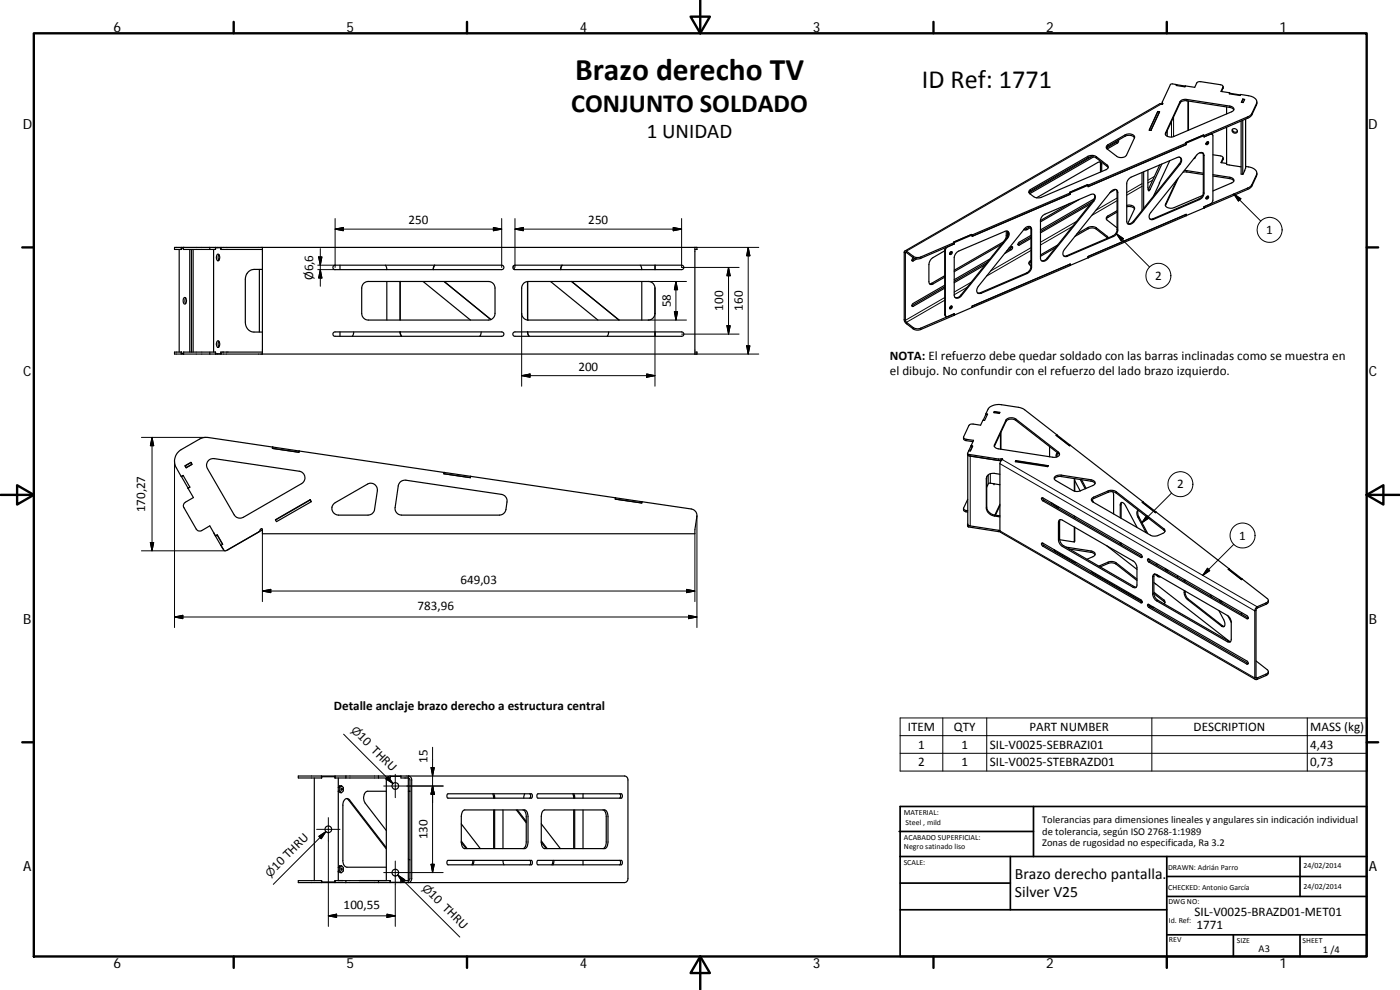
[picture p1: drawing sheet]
<svg xmlns="http://www.w3.org/2000/svg" width="420mm" height="297mm" viewBox="0 0 420 297" stroke-linecap="round" stroke-linejoin="round" font-family="sans-serif">
<g fill="none" stroke="#000" stroke-width=".36">
<path d="M347.5 33.4l.5 .1-2.6 5.6h-.5zM347.5 33.4v.1M347.5 33.5l-2.6 5.6M347.5 33.5l.4 .1M347.9 33.6v.1M347.9 33.6l-2.5 5.5M348.6 31.2l-.5-.1-76.5 44.2M348.6 31.2h.1M348.6 31.2h.2M348.8 31l-.1 .2M348.8 30.7v.5M350.3 39.2v1.7"/>
<path d="M353.1 25.4l2.6 .5M353.1 25.4l-.1 .3M353.1 25.4l-.1 .3 2.6 .4 .2-.3 2.8 .4 .6-1.4 1.2-.3 6.3 1 .4 .5-.7 1.4 2.6 .4M353.1 25.4l-1.4-.2-.5 .2-2.4 5.2v.6M354.4 30.2l1.5-.4 13.2 2a.89 .89 0 0 1 1 .5 .89 .89 0 0 1-.2 1.1l-17.5 7.5a1.83 1.83 0 0 1-2.7-.8zM355.7 25.8l-.1 .3M356.5 30.3v8.8M356.7 30.3v8.8M367.1 26l-.5 1.5M368.1 32.1v2.1M368.1 38.2v11.2l4.1 .6M369 28.2l.1-.2 3.2 .5"/>
<path d="M369 28v-.2l-.1 .4 3.3 .5 .1-.4 2.4 .4a2.33 2.33 0 0 1 2.5 2.1l-1.5 3.2-.9 .9-13.4 5.8M369.9 38.8a.89 .89 0 0 0 .5 .8 .89 .89 0 0 0 .9-.1M370 38.7a.74 .74 0 0 1 1.2 .2 .74 .74 0 0 1-.7 1.1 .75 .75 0 0 1-.6-.5 .75 .75 0 0 1 .1-.8zM370.3 33l-.4-.5-.8-.3-12.9-2a2.1 2.1 0 0 0-2.1 .7l-4.3 9.4M372.5 36.3v15.9l.5 .1 .5-1.1M373 36.1v16.2M373 29.7l.6 .1-.5 1-.6-.1zM373 29.7v.2M373.5 30l-.5-.1-.4 .8M373.8 35.7v14.7l-.3 .8M377.2 30.6l-.1 .9-1.4 2.9-.9 .9-13.4 5.8-.2-.6-5.4 2.3 .2 .2M308.9 57.2l17.6-10.3a2.6 2.6 0 0 1 2.5 .1l3.3 2.6a.75 .75 0 0 1 .3 .7 .75 .75 0 0 1-.7 .6l-19.6 8.4a2.55 2.55 0 0 1-2.1-.3l-1.4-1.2z"/>
<path d="M321.2 57.9v.4l-29.4 12.6v-.4M321.2 57.9l-29.4 12.6M323.9 59.8l-11.6 6.8M326.3 55.4l.2 .2M326.3 55.4l-5.3 2.3 .2 .2M326.4 55.4v.1M326.5 55.6l-5.3 2.3M326.6 55.6l-.2-.2-5.4 2.3 .2 .2M326.6 55.6v.4M327.5 47l-18.7 10.8M328.2 47.1l-19.1 11M328.3 58.3a1.61 1.61 0 0 1-.3 1.9l-13.7 17.3a1.55 1.55 0 0 1-1.8 .6"/>
<path d="M328.4 59.7l-16.1 9.3M330.1 48.6l.2 3M330.6 51.5v-2.1a.72 .72 0 0 0-.3-.7 .72 .72 0 0 0-.8 0l-18.4 10.7M332.1 43.7l5.6-3.2a1.95 1.95 0 0 1 2.8 .7l-2.4 5.4a2.28 2.28 0 0 1-3 .3l-2.9-2.3zM332.6 50.3l-3.6-2.9a2.41 2.41 0 0 0-2.5-.1l-17.3 10-.4 .5M333.5 57.4a1.04 1.04 0 0 1 1.1-.6 1.04 1.04 0 0 1 .9 .9v11.3a2.35 2.35 0 0 1-1.4 2l-13.8 5.9a1.04 1.04 0 0 1-1.3-.5 1.04 1.04 0 0 1 .3-1.3zM334.8 56.8l-1.7 1M335.1 56.9l.1 .5v11.5a2.21 2.21 0 0 1-1.3 1.9l-14 6h-.7M335.4 42.2l-.3 .5-3 1.7M335.6 42l-.1 .8-3.2 1.9M338.8 53.6l.7-.5 13.8-5.8a1.04 1.04 0 0 1 1.3 .4 1.04 1.04 0 0 1-.3 1.4l-14 17.4a1.16 1.16 0 0 1-1 .8 1.16 1.16 0 0 1-1.1-.6l-.1-11.8zM340.5 41.4a2.23 2.23 0 0 0-2.8-.5l-5.2 3-.5 .4"/>
<path d="M342.7 51.8v11.3M343.2 51.6v10.9M347.9 54.9l-1.7 3.8M347.9 54.9v.1M348.1 49.5l-3.5 7.4M348.7 49.2l-3.8 8.1a.8 .8 0 0 1-.4-1.1v-5.2M349.8 40.3l-.1 .1M349.8 40.3v.2M351.1 48.2l-3.2 6.7M353.1 54l-3.3 7.3a1.52 1.52 0 0 0 2.3 1.1l8.8-3.7M353.6 53.5l-3.9 8.2M353.8 47.1l.3 .1"/>
<path d="M354.2 47.2a1.57 1.57 0 0 1-.3 2l-13.8 17.2a1.57 1.57 0 0 1-1.7 .7M355 51.7l1.2-.1 4.9 .8M355.4 51.2l5.7 .8M356 43v.4l-29.5 12.6v-.4M356 43l-29.4 12.6M358.8 46.9l-.2 .7-.3-.1M359.4 46.3a1.04 1.04 0 0 1 1.1-.6 1.04 1.04 0 0 1 .8 1v11.3a2.26 2.26 0 0 1-1.3 1.9l-13.8 5.9a1.04 1.04 0 0 1-1.3-.4 1.04 1.04 0 0 1 .3-1.4zM360 45.8l1 .2M360.9 45.8l.2 .5v11.5a2.22 2.22 0 0 1-1.3 1.9l-13.8 6h-.9M361.2 40.5v.1M361.3 40.7v.4l2.2-.9 .3 .1 .2 .4v19.4l-.5 .9-2.2 1v.4M361.3 40.7l-5.3 2.3"/>
<path d="M361.3 40.7l-.2-.2-5.3 2.3 .2 .2M362 42.8l.2-.1a.36 .36 0 0 1 .6 0 .36 .36 0 0 1-.3 .5l-.5 .1zM362.2 59l.1-.1a.35 .35 0 0 1 .5 .2 .35 .35 0 0 1-.3 .5 .36 .36 0 0 1-.6 0 .36 .36 0 0 1 .3-.6zM362.3 58.9v.3l-.4 .1M362.3 42.6v.3l-.4 .1M362.5 42.5l-.1 .6-.5 .2M362.5 58.8l-.1 .6-.5 .2M363.6 40.1l.2 .2M364 46.4l2.7 .5 .4 .5-.7 1.4 1.7 .2M364 52.4l5.1 .8a.9 .9 0 0 1 1 .5 .9 .9 0 0 1-.2 1.1l-5.9 2.5M364 52.8l5.4 .9 .9 .6M367.1 47.3l-.5 1.5"/>
<path d="M372.2 50l.3 .1M373.5 51.2v.1M373.8 49.9a3.2 3.2 0 0 1 3.4 1.8l-.1 .7-1.4 3-.9 .9-13.4 5.7v.4M377.2 51.9l-.1 1-1.4 2.9-.9 .9-13.4 5.7M53.8 74.8v30.8M54.4 74.2v.6M55 74.2h-2.6v.6h2.1v-.4h.5M55 74.2h9.7M55 74.2v.6h9.7M56.9 74.8v30.8M57.5 74.8v30.8M58 74.8v30.8"/>
<path d="M63 74.2v.6M64.1 74.8v30.8h.6v.6M64.7 74.2h1.6M64.7 74.2v.6M65.2 76.3a.77 .77 0 0 1 .8 .4 .77 .77 0 0 1-.1 .9 .49 .49 0 0 1-.5 .7 .49 .49 0 0 1-.4-.7zM65.2 74.2v.1M65.7 76.4l-.2 .7 .2 1M66.3 74.3h.1M66.3 74.2h12.4M66.3 74.2v.6M78.7 74.2v32M78.7 74.2h130.5v.6h-.7"/>
<path d="M78.7 74.8h-12.4v-.5h-1.6v.5M100.2 79.7l50.4-.1a.67 .67 0 0 1 .6 .6 .67 .67 0 0 1-.6 .7h-50a.67 .67 0 0 1-.7-.5 .67 .67 0 0 1 .3-.7zM102 79.6v1.3M115.7 79.6l.4 1.3M130.4 79.6l-.3 1.3 .4-1.3M154.1 79.8l.2 1.1M154.2 79.7l50.4-.1a.67 .67 0 0 1 .6 .6 .67 .67 0 0 1-.6 .7h-50.1a.67 .67 0 0 1-.6-.5 .67 .67 0 0 1 .3-.7zM168.7 79.6l-.5 1.3M168.7 79.6l-.4 1.3M192.2 79.6l.4 1.3M196.6 79.6v1.3M208.5 74.2v32"/>
<path d="M272 75.8l-.3 .2v20.1l.3 .6M272 75.4v.4M272 75.4l-.4-.1-.2 .3v20.3l.1 .6 .5 .6M273.7 78.1h.1M274.1 77.4a.53 .53 0 0 0-.4 .4 .53 .53 0 0 0 .2 .6l1.3-.7M274.6 77.6l-.9 .5M283.5 75.2l-3.5 2.1a2.62 2.62 0 0 0-1.2 2.1v5.1a.74 .74 0 0 0 .3 .8 .74 .74 0 0 0 .9-.1l3.5-2M283.7 74.3l-.2 .7v19.3l.4 .6M285.2 75.7a.36 .36 0 0 1 .6-.1 .36 .36 0 0 1-.2 .6 .33 .33 0 0 1-.5 .1 .33 .33 0 0 1 0-.5zM285.3 75.6v.3l-.3 .1M285.6 75.5l-.1 .4-.5 .3M286.2 72.6l5.3-2.2 .3 .1-5.4 2.3z"/>
<path d="M286.4 73.2l-10 4.3a2.44 2.44 0 0 1-2.3-.2l-2.1-1.5M286.4 72.8v.4M286.4 72.8l-10 4.3a2.46 2.46 0 0 1-2.3-.2l-2.1-1.5M286.4 73.2l-2.1 .9-.6 .9v19.7l.6 .3 2.1-.9M287.3 75.6l14.2-6.2a.97 .97 0 0 1 1.3 .3 .97 .97 0 0 1-.1 1.3l-14.1 17.7a1.12 1.12 0 0 1-1.2 .8 1.12 1.12 0 0 1-1-.9v-11.3l.3-1zM291.6 70.3v.1M291.8 70.5l-.2-.2-5.4 2.3 .2 .2M295.7 79.4l-9.3 5.4M296.3 78.7l-9.9 5.7M297 77.8l-10.6 6.1M300.6 73.3l-14.2 8.2M302 69.3v1.7a2.65 2.65 0 0 1-1.2 1.8l-14.4 8.3"/>
<path d="M302.4 69.4l-.1 1.7M302.5 69.4a1.6 1.6 0 0 1-.3 2l-13.8 17.2a1.53 1.53 0 0 1-1.8 .7M302.8 74.4l.8-.4a.5 .5 0 0 1 .3 .5 .5 .5 0 0 1-.4 .4l-2 1.2M303.6 74l-.3 .6-1.2 .7M305.5 73.3v.1M307.8 68.3a.97 .97 0 0 1 1.1-.4 .97 .97 0 0 1 .7 .9v11.3a2.29 2.29 0 0 1-1.3 2l-13.8 5.9a.97 .97 0 0 1-1.3-.3 .97 .97 0 0 1 .1-1.2zM309.1 68l-1.8 .8M309.2 68l.2 .7v11.3a2.26 2.26 0 0 1-1.4 1.9l-13.8 5.9-.9 .1M309.3 68.3l-1.3 .7-.7-.1M309.4 78.5l-.6 .6M309.4 71.1l-3.9 2.2M309.4 70.6l-3.5 2.1a.44 .44 0 0 0-.4 .4 .44 .44 0 0 0 .4 .5l3.5-2.1"/>
<path d="M309.4 78.1a.81 .81 0 0 0-.6 .8 .81 .81 0 0 0 .6 .8M312.9 64.7l14.5-6.4a1.04 1.04 0 0 1 1.3 .5 1.04 1.04 0 0 1-.3 1.3l-14 17.5a1.19 1.19 0 0 1-1 .8 1.19 1.19 0 0 1-1.1-.7v-11.5zM316.8 74.3l-4.5 2.6M317.4 73.5l-5.1 3M321.2 61l-8.9 5.2M322.6 70.9l3.9-2.2a2.52 2.52 0 0 1 2.5 .1l3.4 2.6M323.2 70.2l3.3-1.9a2.6 2.6 0 0 1 2.5 .1l3.3 2.5 .3 .5M326.5 77.3h.1M326.5 77.3v-.3l29.5-12.7v.4l-29.4 12.6M326.5 77.3l-5.3 2.3M326.6 76.9v.4M327.3 61.2l-15 8.7"/>
<path d="M327.9 60.5l-15.6 9M335.2 63.6l-3.2 2.1M335.2 63.2l-2.7 1.6a.73 .73 0 0 0-.2 1.3l2.9 2.3M338.1 61.6a1.51 1.51 0 0 1 2.4 1.2M338.1 62a2 2 0 0 1 2.4 .7M340.5 62.8l-2.1 4.3M361.3 62.4h.1M361.3 62.4l-5.3 2.3M55.3 89.3a.86 .86 0 0 1 .6 1.4 .45 .45 0 0 1-.5 .5 .45 .45 0 0 1-.4-.5v-.9zM55.7 89.4l-.2 .7 .2 1M77.8 80.8v18.8M78.7 80.8h-2.5a2.84 2.84 0 0 0-2.6 3v12.8a2.77 2.77 0 0 0 2.6 3h2.5"/>
<path d="M100.2 99.7l50.4-.1a.66 .66 0 0 1 .6 .6 .66 .66 0 0 1-.6 .7h-50a.66 .66 0 0 1-.7-.5 .66 .66 0 0 1 .3-.7zM102 99.6v1.3M106.2 99.6l-.5 1.3M109 85.2l.9-.6 .6-.1h36a1.97 1.97 0 0 1 2.1 1.9v7.6a2 2 0 0 1-2.1 2h-36a2 2 0 0 1-1.9-2v-7.6zM116.1 84.5v11.5M120 99.6l.5 1.3M120 84.5v11.5M120.1 99.6l.5 1.3M120.1 84.5v11.5M127 84.5l14.2 11.5M133.3 84.5l14.1 11.4M144.4 99.6l-.4 1.3"/>
<path d="M154.2 99.7l50.4-.1a.66 .66 0 0 1 .6 .6 .66 .66 0 0 1-.6 .7h-50.1a.66 .66 0 0 1-.6-.5 .66 .66 0 0 1 .3-.7zM158.3 99.6l.5 1.3M158.3 84.5v11.5M158.4 99.6l.4 1.3M158.4 84.5v11.5M165.2 84.5l14.2 11.5M171.5 84.5l14.2 11.5M171.6 84.5l14.2 11.5M182.7 99.6l-.5 1.3M192.6 84.5v11.5M196.6 86.4v7.7M196.6 99.6v1.3"/>
<path d="M196.6 86.4a1.97 1.97 0 0 0-2-1.9h-36a1.93 1.93 0 0 0-2 1.9v7.6a2.05 2.05 0 0 0 2 2h36a2 2 0 0 0 2-2M272 96.7v.4M283.5 85.6l-9.4 5.4a.44 .44 0 0 0-.5 .5 .44 .44 0 0 0 .5 .4l9.4-5.4M283.5 86l-9.8 5.7M283.5 82.7l-3.9 2.3-.6 .2M285.2 92a.36 .36 0 0 1 .6-.1 .36 .36 0 0 1-.2 .6l-.3 .2-.3-.1zM285.3 91.9v.3l-.3 .1M285.6 91.8l-.1 .4-.5 .4M286.4 94.1l-10 4.3a2.44 2.44 0 0 1-2.3-.1l-2.1-1.6M286.4 94.1v.5l-10 4.2a2.44 2.44 0 0 1-2.3-.1l-2.1-1.6M291.8 92.2h.1M291.8 92.2v-.3l29.4-12.7v.5l-34.8 14.9"/>
<path d="M54.4 105.6v.6M55 106h-.5v-.4h-2.1v.6h2.6M55 106.2h9.7M63 105.6v.6M64.1 105.6h-9.1v.6M64.7 106.2h1.6M65.2 102.4a.56 .56 0 0 1 .6 .1 .56 .56 0 0 1 .1 .6 .7 .7 0 0 1 0 .8 .7 .7 0 0 1-.7 .2 1.55 1.55 0 0 1 0-1.7zM65.2 106.2h.1M65.7 102.4l-.2 .7 .2 1M66.3 106.2h.1M66.3 106.2h12.4M66.3 105.6v.6"/>
<path d="M78.7 105.6h-12.4v.6h-1.6M208.5 105.6h.7v.6h-130.5M55.5 139.8l1.8-1.1 .3 .6-1.8 1.1zM55.6 139.8h-.1M55.6 139.8l.3 .5M57.3 138.8l-1.7 1M57.6 139.3l-1.7 1M62.7 138.1l.6-.4 1-.1 25.5 3.8a1.99 1.99 0 0 1 1.7 1.6 1.99 1.99 0 0 1-1 2.1l-17.5 10.1a2 2 0 0 1-2.7-.7l-8-13.9a1.99 1.99 0 0 1 .4-2.5zM81.8 134.1h.1M81.8 134.1l-.1 .4 8 1.2 .1-.4-.1 .4-7.9-1.2 .1-.4M81.8 134.1l-20.3-2.9-1.7 .6-5.4 3.1a4 4 0 0 0-1.5 5.5l1.5 2.6 .6-.4 2 3.6-.6 .3 1.6 2.8-2.6 1.6-.4 .9 3.9 6.9 .6 .6h.8l2.7-1.5 1.7 3 .5-.3 1.6 2.8-.5 .3M81.9 134.1l51.3 7.7"/>
<path d="M289.2 131.2v.6l.3 .3 2.5 .4M290.4 136.1v.5l.3 .2 9.7 1.5M290.4 136l.2 .3 10.3 1.5-.8 1.1 .1 20.8 76.6 44.2M290.4 136.6v20.6M290.9 136.8h.3M291.4 133.8l.5 .1M291.4 133.8l-.7 1.5M291.4 133.8h.5l-.7 1.5h-.5l-.3 .7M291.4 133.8v.1M291.9 133.9h.1M291.9 133.9l-.7 1.4M295.9 124.2h.5l-.9 2-.5-.1-.7 1.5-2.3-.4-1 .2-1.8 3.7 .1 .4 .4 .2 2.5 .4-.8 1.7"/>
<path d="M295.9 124.2v.2M295.9 124.2l.6-1.4a4 4 0 0 1 4.1-1.4l5.1 .8 1.5 .5 10 7.8M296.3 124.4l-.4-.1-.8 1.8M298.4 123.5l-.1 .3 1.6 .3 .2-.4-1.7-.2v.3l1.6 .1M298.4 134l3.5-7.5a2.21 2.21 0 0 1 3-.4l13.1 10.4M300.3 130v4.8M300.4 129.7v5.1M300.6 138.1l-.9 .1M302 125.9a2.4 2.4 0 0 1 2.9-.2l12.8 10a.89 .89 0 0 1 .1 1.1 .89 .89 0 0 1-1 .4l-17.2-2.5a1.09 1.09 0 0 1-1.2-1.2zM304.8 138.3l9.7 1.6M304.8 138.3l-.1 .2M304.9 138.2l9.7 1.5-.2 .3-9.7-1.5z"/>
<path d="M304.9 138.2v.1M314.5 139.8l-.1 .2M315 134v3.1M317.2 130.6h-.3l4.1 3.1 .2-.1M317.2 130.5l4 3.1M317.2 130.5l-.2 .1 4 3.1 .2-.1M317.3 135.8l-.3 .6v.8M317.4 135.9l-.2 1.2M321.2 133.6l21.8 17M54.4 142.9l.1 .1M55 142.7l-.5 .3 1.9 3.5M55.9 140.3h-.1"/>
<path d="M56.4 146.5h.1M57 146.2l-.6 .3M64.1 159.8l.6 1.1M78.7 159l-11 6.3-.5-.2-.9-1.5M82.6 156l10.5-6.1 .3 .6-10.4 6zM93.1 150l.3 .5M93.1 150l-10.4 6M93.1 150h.1M100.1 151.3l10.2-6a1.98 1.98 0 0 1 2.1 0 1.98 1.98 0 0 1 .9 2l-.9 5.5a2.03 2.03 0 0 1-1.9 1.8h-8.9a2.01 2.01 0 0 1-1.8-1.2 2.01 2.01 0 0 1 .3-2.1zM120.2 144.6l.6-.4 1-.1 28.7 4.2a2.02 2.02 0 0 1 1.7 2.3l-.4 2.2a2.03 2.03 0 0 1-1.9 1.8h-29.4a1.98 1.98 0 0 1-1.9-2.3l.9-6.5zM133.2 141.8h.1M133.2 141.8v.3l8 1.2v-.4"/>
<path d="M133.3 141.8l7.9 1.1M133.3 141.8l-.1 .4 8 1.1v-.4M141.2 142.9l43.5 6.5M184.7 149.4h.1M184.7 149.4l-.1 .4 8 1.1v-.4v.4l-7.9-1.1 .1-.4M184.8 149.4l22.7 3.3a1.98 1.98 0 0 1 1.6 2.3l-.6 5.1h-129.8v-.4a.67 .67 0 0 0-.2-1.1l-.9 1M289.2 152.6a.95 .95 0 0 0 1.2 1M290.4 157.4v.5l.3 .2 9.4 1.4M290.4 149.8l-1.2 2.8 .3 .4 .9 .2M290.4 157.2l.1 .4 .4 .2M290.4 157.2l.8 .6 8.9 1.4M296.2 142.9l-.1 9.2a2.73 2.73 0 0 0 2.4 2.5"/>
<path d="M298.3 145.1l1.8 .3M298.3 145.2l-1.6-.2-.6 1.2M298.5 154.6l1.6 .2M300.1 151.3l-1.5 3.3M300.1 151.7l-1.3 2.9M300.1 142.3l-1.7-.3a1.92 1.92 0 0 0-2.4 1.7v8.7a2.73 2.73 0 0 0 2.4 2.4l1.7 .3M312.6 149.4h.4l29.5 17.1a.42 .42 0 0 1 .3 .4 .42 .42 0 0 1-.4 .4l-29.4-17-.4-.4zM312.9 149.4l.4 .7 29.5 17M315.5 150.9h.1M315.6 150.9l1.4 1.1M316.4 143.7a1.85 1.85 0 0 1 2.1-.7l9.2 1.4 .9 .7M316.6 143l.7-.4h1.2l8.9 1.4a1.04 1.04 0 0 1 1.2 1.2l-.6 .5-3.8 1.6a2.51 2.51 0 0 1-2.1-.1l-5.2-3-.5-.5z"/>
<path d="M317 152l.6 .5M317.6 152v.5M317.8 156.1l.4-.2 .6 .2 21.3 12.2a2.54 2.54 0 0 1 1.1 2v5.2a.72 .72 0 0 1-.3 .8 .72 .72 0 0 1-.8-.1l-21.3-12.2a2.53 2.53 0 0 1-1.1-2.1zM318.2 155.9l-.2 .6v5.5a2.55 2.55 0 0 0 1.2 1.7l21.2 12.3 .6 .2M322.4 143.6v3.7M322.4 154.8v.5M322.4 158.1v4.5l-4.4-.7M322.5 158.2l-.1 4.4M322.5 143.6v3.8M322.5 154.9v.5M322.5 144.2l1.7 3.1M324.2 143.9l1.5 2.8"/>
<path d="M324.6 143.9l1.4 2.6M327.6 150.1l.6-.5 4.6-2 .9-.1 1 .3 14.9 11.7M327.7 149.9l.5 .8M327.8 149.5l5-2.3a2.54 2.54 0 0 1 2.1 .3l14.4 11.2a.74 .74 0 0 1 .3 .8 .74 .74 0 0 1-.6 .5l-2.3 .9-1.4-.3-17.3-10-.5-.6zM334 147.6l.2 .9v5.7M336.2 155.3v-3.8a.66 .66 0 0 1 .5-.8 .66 .66 0 0 1 .8 .5l3.8 7.1M336.7 150.7l-.2 .7v4.1M343 150.6h.1M343 150.6l-.2 .1 4 3.1 .2-.1-.2 .1-4-3.1 .3-.1 25.8 20M344 159.8l-2.6-4.8a1.29 1.29 0 0 1 .3-1.9 1.94 1.94 0 0 0 .1 2.1l2.7 4.9M64.7 160.9l1.6 2.7M65.2 160.5v.1"/>
<path d="M65.2 160.6l1.6 2.7M65.2 160.6l-.5 .3M66.3 163.6l.7 1.2M66.3 163.6h.1M68.4 164.9l-.2 .2M312.6 163h.4l29.5 17.1a.39 .39 0 0 1 .3 .4 .39 .39 0 0 1-.4 .4l-29.4-17-.4-.4zM312.9 163l.4 .7 29.5 17M316.4 164.9l.5 .6 5.2 3.1 1 .2M316.5 165l-.1 .1M319.9 164.1l7.5 1.2a1.04 1.04 0 0 1 1.2 1.3l-2.4 1.2M320.8 164.7l6.9 1.1 .9 .7M327.5 171.4l.5 .6 14.8 8.5"/>
<path d="M327.6 171.5h.1M329.8 169.9l3-1.3a2.54 2.54 0 0 1 2.1 .2l6.3 5M330.2 170.1l2.9-1.2 1.6 .2 6.5 5.1M332 163.7l9.2 7.1M336.2 162.8v.5M336.5 162.9l.1 .6M344.5 167.7l29.7 17a.46 .46 0 0 1 .5 .5 .46 .46 0 0 1-.5 .4l-29.6-17zM344.7 167.7l.4 .7 29.5 17.1v-.2M346.1 172.5l.4-.3 .6 .2 21.2 12.3a2.44 2.44 0 0 1 1.2 2v5.2a.72 .72 0 0 1-.3 .7 .72 .72 0 0 1-.9-.1l-21.6-12.5-.8-1.5v-5.7zM346.3 178.1l3.3 2.7M346.3 177.7l3 2.3 .4 .7-.4 .5M346.3 174.8l.5 .4"/>
<path d="M346.5 172.3l-.2 .3v5.5a2.44 2.44 0 0 0 1.2 2l21.2 12.2 .6 .2M346.5 172.2l.9 .7M346.8 175.2h.1M346.8 175.2l22.2 17.3M347 169l.4 .7M347.2 172.5l1 .5-.3 .1-.5-.2M349.7 170.6l.3 .7M350.1 170.8l.4 .7M353.4 172.7v.5M355.4 177.2a3.1 3.1 0 0 0 1 2.7l10.2 8a.64 .64 0 0 0 .9 0 .64 .64 0 0 0 .1-.8l-.3-1.2-1.5-2.7M355.4 173.9v.5M355.7 177.3l.1 1.2 .7 1.1 10.9 8.4"/>
<path d="M355.7 174v.5M363.3 178.4l.3 .7M365.9 180l.4 .7M368.9 170.6v.1M368.9 170.6l-.3 .2 4 3.1 .3-.1-.3 .1-4-3.1 .3-.1 11.4 8.9a.72 .72 0 0 1 .3 .8 .72 .72 0 0 1-.6 .5l-2.7 1.2M344.5 181.3l29.7 17a.47 .47 0 0 1 .5 .5 .47 .47 0 0 1-.5 .5l-29.4-17.1a.63 .63 0 0 1-.3-.9zM344.7 181.3l.4 .7 29.5 17.1M344.8 181.7l1.5 .5M366.4 180.2l.4 .7M368.5 184.7l1 2M372.6 183.8v.5M376.9 198.3l3.4 2.6a.72 .72 0 0 1 .3 .8 .72 .72 0 0 1-.6 .6l-2.7 1.1"/>
<path d="M377.3 182.1l-.6 .6-.1 .6v20.1l.1 .5 .6-.1M377.3 182.5l-.4 .6v20.1l.4 .2M377.3 182.1v.4M380.7 180.1l-.3 1-3.1 1.4M377.3 203.4v.4M380.7 201.5l-.3 .9-3.1 1.4M94.3 233.4v30.8M96.5 232.8v.6M100.6 233.4h3.2M100.6 232.8v.6M101.5 237.3h.4M101.5 237.4l.6 .4h.4"/>
<path d="M101.5 233.4v30.8M101.9 236.3l.6-.5 .5 .5v1l-.5 .5M101.9 236.3v1M101.9 237.3l.6 .5M102.4 236.5a.26 .26 0 0 1 .3 .3 .26 .26 0 0 1-.3 .2zM102.5 235.8h-.5l-.5 .5h.4M103.8 232.8h-14.3v.6h7v-.4h4.1v.4M103.8 232.8h9.8M103.8 233.4h9.8M103.8 232.8v.6M104 239.6l.6 .4 11.3 14.7M113.6 232.8v.6"/>
<path d="M115.9 237.4h-5.5a2.32 2.32 0 0 0-.8 3.6l6.3 8.2M115.9 233.4v30.8h1.2v.5h3.2v-.5h2.2M117.1 232.8v.6M120.3 232.8v.1M122.5 232.8h-8.9M122.5 232.8l.8 .5 .3 .7v29.6l-.3 .8-.8 .4M122.5 233.4h.1M122.5 232.8v32M122.5 233.4h-2.2v-.5h-3.2v.5h-3.5M122.5 232.8l65.4 .1 .3 .4 .3 .7v29.6l-.3 .8-.8 .4h-64.9M122.5 233.4l.5 .6v29.6l-.1 .4-.4 .2M122.5 237.4h.5h-.1"/>
<path d="M134.3 238.3l25.2-.1 .3 .5-.1 .6-.2 .2h-25a.81 .81 0 0 1-.2-1.2zM147.9 238.2l.3 1.3M148.2 238.2l.3 1.3M157.4 238.2l-.2 1.3M159 238.2l.2 .5-.2 .8M161.4 238.2h25a.8 .8 0 0 1 0 1.3h-25l-.3-.6zM171.9 238.2l.3 1.3M172.2 238.2l.3 1.3M175 238.2v1.3M185.9 238.2l.4 .5-.4 .8M101.8 259.9h.1M102.5 259.8l.5 .5v1l-.5 .5"/>
<path d="M102.5 259.8h-.5l-.5 .5h.4M102.5 259.8l-.6 .5M115.9 254.3l-11-14.3a1.02 1.02 0 0 0-1.1-.4 1.02 1.02 0 0 0-.8 1l-.1 17.6a1.79 1.79 0 0 0 1.2 2h11.8M122.5 257.7l.5 .3M134.3 258.3l25.2-.2 .3 .6-.3 .8h-25a.83 .83 0 0 1-.2-1.2zM138.4 252.4l1.8 2.2M138.4 247.2l5.8 7.4M138.4 252.8l1.5 1.8M138.9 243.3l.6-.3h17.9a1.75 1.75 0 0 1 1.1 2v7.6a1.81 1.81 0 0 1-1.1 2h-17.9a1.69 1.69 0 0 1-1.1-2v-7.6zM141.9 258.1l-.3 1.4M142.2 258.1l-.3 1.4M148.2 243v11.6"/>
<path d="M148.5 243v11.6M150.9 258.1l.3 1.4M150.9 243v11.6M155 243l2.9 3.9M155.3 243l2.6 3.5M156.9 243a1.77 1.77 0 0 1 1 2v7.6a1.84 1.84 0 0 1-1 2M159 258.1l.2 .6-.2 .8M161.4 258.2l25-.1a.82 .82 0 0 1 0 1.4h-25l-.3-.6zM162.4 252.8l1.5 1.8M162.4 252.3l1.8 2.3M162.4 247.2l5.8 7.4M163 243.3l.5-.3h18a1.75 1.75 0 0 1 1 2v7.6a1.88 1.88 0 0 1-1 2h-18a1.69 1.69 0 0 1-1.1-2v-7.6l.2-1z"/>
<path d="M165.9 258.1l-.3 1.4M166.3 258.1l-.3 1.4M172.2 243v11.6M172.5 243v11.6M175 243v11.6M175 258.1v1.4M180.9 243a1.77 1.77 0 0 1 1 2v7.6a1.84 1.84 0 0 1-1 2M185.9 258.1l.4 .6-.4 .8M96.5 264.2v.6M100.6 264.2h3.2M100.6 264.2v.4h-4.1v-.4h-7v.6h14.4M100.6 264.2v.6"/>
<path d="M101.5 261.3h.4M101.5 261.4l.6 .4h.4M101.5 264.2h1.4M101.9 260.3v1l.6 .5M102.4 260.5a.26 .26 0 0 1 .3 .3 .26 .26 0 0 1-.3 .2zM102.6 264.2h.1M103.8 264.2v.6M103.8 264.2h9.8M103.9 264.8h9.7M113.6 264.8h3.5M113.6 264.2h2.3M113.6 264.2v.6"/>
<path d="M115.9 264.2h-8M117.1 264.2v.6h3.2M120.3 264.7v.1M122.5 264.8h-2.2M122.5 264.2h.1"/>
<circle cx="118.7" cy="235.8" r="1"/>
<circle cx="98.5" cy="248.8" r="1"/>
<circle cx="118.6" cy="261.8" r="1"/>
</g>
<g fill="none" stroke="#000" stroke-width=".3">
<path d="M348.6 31.2l-76.6 44.2M348.9 31v.2M349.8 39.9v.4M351.6 36.4v4.7M352.2 35.1v5.9M354.1 30.5v.4M356.2 29.8v.4M367 26.1v.4M369.1 31.8v.4M373.8 35.8v14.7M374.5 35.1v.4M375.7 34v.4"/>
<path d="M377.1 31.1v.4M309.2 56.9v.4M326.5 46.9v.4M329 47v.4M330.3 49.2l.3 .2M332.3 49.6v.4M332.5 43.5v.4M335 42.7l.4 .2M335.2 57.6l.3 .1M335.2 59.4l-6.3 3.7M337.7 40.5v.4M342.7 55.1l-4.6 2.7"/>
<path d="M342.7 55.9l-4.6 2.7M344.7 56.8h.5M345.9 54.1l-1.4 .8M346.4 53l-1.9 1.1M353.9 49.2l.2 .1M356.2 51.2v.4M359.8 59.7l.2 .2M361.1 57.8l.2 .2M361.1 46.5l.2 .2M367 47.5v.4M369.1 53.2v.4M370.3 58.2l8.1 8.1"/>
<path d="M370.3 58.2l2.1 1.4-.7 .7zM374.5 56.4v.4M375.7 55.4v.4M377.1 52.4v.5M95.4 79.6h5.2M95.6 77.1h1l-.5 2.5zM96.1 74.6v11.3M100.6 65.6v14.6M100.6 68.7l2.4-.5v1zM100.6 68.7h50M148.1 68.2l2.5 .5-2.5 .5zM150.6 65.6v14.6"/>
<path d="M154.5 68.7l2.6-.5v1zM154.5 68.7h50.1M154.5 65.6v14.6M202 68.2l2.6 .5-2.6 .5zM204.6 65.6v14.6h17.2M208.5 74.2h19.2M224.5 74.2v32M224.5 74.2l.6 2.6h-1zM272 75.8l-.3 .2-.3-.2M273.7 78.1l.4 .2M274.1 76.9v.4M276.4 77.1v.4"/>
<path d="M283.5 75l.2 .2M300.8 72.8h.2M302 70.7l.4 .2M302.2 71.4l.2 .1M303.2 74.7l.3 .2M305.5 73.3l.4 .3M307.9 68.7l.4 .2M309.2 78.3v.4M309.4 80l.2 .1M309.4 75.2l-13.3 7.6M309.4 68.7l.2 .1M309.4 74.3l-12.1 7"/>
<path d="M314.3 77.5l.1 .1M320.1 76.7l.2 .2M321.9 68l-9.6 5.5M323.1 66.4l-10.8 6.3M326.5 68.3v.4M328 60.2l.2 .2M329 68.4v.4M332.3 70.9v.4M332.5 64.8v.5M333.9 70.8l.2 .2M335.1 70.2l9.9 9.9M335.1 70.2l2.1 1.4-.7 .7z"/>
<path d="M335.2 68.9l.3 .1M335.2 60.2l-7.5 4.4M340.1 66.4l.2 .1M346 65.7l.2 .1M349.8 61.3v.4M95.4 80.9h5.2M96.1 80.9l.5 2.5h-1zM156.6 94v21.9M194.6 84.5h11.4M194.6 96h11.4M196.6 94v21.9M202.4 93.5h1l-.5 2.5z"/>
<path d="M202.9 84.5v11.5M202.9 84.5l.5 2.4h-1zM218.2 97.7h.9l-.5 2.5zM218.6 80.2v20M218.6 80.2l.5 2.5h-.9zM273.7 91.7l.4 .2M274.1 98.3v.4M276.4 98.4v.4M279.6 85l.4 .2M283.5 90.1l-11.5 6.6M283.5 89.3l-11.8 6.8-.3-.2M283.5 94.3l.2 .2"/>
<path d="M288.4 88.6l.2 .1M290.2 86.2l-3.8 2.2M291.5 84.7l-5.1 2.9M294.2 87.8l.3 .2M308 81.9l.3 .2M156.6 112.7l2.5-.5v1zM156.6 112.7h40M194.1 112.2l2.5 .5-2.5 .5zM204.6 100.2h17.2M208.5 106.2h19.2M224.1 103.8h1l-.6 2.4zM42.4 131.2h19.4"/>
<path d="M45.6 131.2v34.1M45.6 131.2l.5 2.5h-1zM52.4 138.4v49.9M289.9 131.8v.4M290.7 136.3v.5M291.2 136.8v21M298.4 133.5v.4M299.7 137.7v.5M300.1 139.1l76.5 44.2 .3-.2M300.4 137.7v.4M300.8 137.7v.2l76.5 44.2M300.9 137.7v.2"/>
<path d="M301.9 126v.5M304.9 125.7v.4M317.2 136.5l-.2 .1M317.7 135.7v.4M209.2 154.7v33.6M289.9 153.2v.4M290.7 157.7v.4M296.1 152.1l-.1 .3M296.1 143.4l-.1 .3M296.6 142.5v2.7M297.2 142.1v2.9M298.5 154.6l-.1 .2"/>
<path d="M299.7 159.1v.4M300.1 159.3l76.5 44.1 .3-.2 .4 .2M313.3 150.1l-.3 .2M318 156.5l-.3 .2M318.5 142.6v.4M327.4 144v.4M328.2 149.2v.4M332.6 147.3v.4M334.9 147.5v.4M336.5 151.4l-.3 .1M341.8 155.2l-.2 .1M344.1 154.7l.7 .7-2.1 1.4z"/>
<path d="M349.3 158.7v.4M351.6 147.9l-8.9 8.9M42.4 165.3h25.2M45.1 162.8h1l-.5 2.5zM78.7 160.1v20.4M78.7 177.3l2.6-.5v1zM78.7 177.3h129.8M206.1 176.8l2.4 .5-2.4 .5zM208.5 160.1v20.4M313.3 163.7l-.3 .2M318 161.7l-.3 .2M319.2 163.7l-.4 .3"/>
<path d="M327.4 165.3v.4M332.6 168.7v.4M334.9 168.8v.4M336.2 162.8h.1M340.4 176l-.3 .2M342.7 167.1l-.3 .2M345.1 168.4l-.3 .2M346.3 172.9l-.4 .2M346.3 178.1l-.4 .1M347.7 172.8l-.3 .1M355.7 177.7l-.3 .1M356.7 179.8l-.3 .1"/>
<path d="M362.4 170.5l.7 .7-2.1 1.4zM370.3 163.3l-9.3 9.3M52.4 185.1h156.8M52.4 185.1l2.5-.5v1zM206.7 184.6l2.5 .5-2.5 .5zM342.7 180.7l-.3 .2M345.1 182l-.3 .2M347.5 180.1l-.4 .2M349.3 180v.5M366.9 187.8l-.3 .1M368.7 192.3l-.4 .2M374.6 199.1l-.4 .2"/>
<path d="M374.6 185.4l-.4 .2M380 180.9v.4M270.1 215.4h140.2v16h-140.2zM282.9 215.4v16M296.1 215.4v16M345.7 215.4v16M380 202.3v.4M392.3 215.4v16M103.1 220.3l14.9 14.8M116.5 233l1.5 2.1-2.2-1.4zM118.6 232.3v7M129.4 230.3h.9l-.5 2.5z"/>
<path d="M129.8 224.2v37.6M129.8 235.8l.5 2.5h-.9zM133 235.8h-17.8M270.1 220.7h140.2M270.1 226h140.2M95 248.8h7M95.7 250.9l2.1-1.4-1.4 2.2zM97.8 249.5l-15.8 15.8M98.5 245.3v32.7M118.6 258.3v19.7M129.4 259.3h.9l-.5 2.5zM98.5 274.8l2.5-.5v1z"/>
<path d="M98.5 274.8h20.1M116.1 274.3l2.5 .5-2.5 .5zM119.3 262.5l18.7 18.7M119.3 262.5l2.2 1.4-.7 .7zM133 261.8h-17.8"/>
<circle cx="381" cy="69" r="3.8"/>
<circle cx="347.7" cy="82.8" r="3.7"/>
<circle cx="354.3" cy="145.3" r="3.8"/>
<circle cx="372.9" cy="160.7" r="3.8"/>
</g>
<g fill="#000">
<circle cx="321.2" cy="79.2" r=".18"/>
<circle cx="326.6" cy="76.9" r=".18"/>
<circle cx="356" cy="64.3" r=".18"/>
<circle cx="361.4" cy="62" r=".18"/>
<circle cx="286.4" cy="94.1" r=".18"/>
<circle cx="291.8" cy="91.8" r=".18"/>
<circle cx="290.7" cy="135.3" r=".18"/>
<circle cx="298.3" cy="145.2" r=".18"/>
<circle cx="317" cy="152" r=".18"/>
<circle cx="368.6" cy="192.2" r=".18"/>
<circle cx="101.5" cy="261.4" r=".18"/>
</g>
<g fill="none" stroke="#000" stroke-width=".71">
<path d="M10.1 10h400.1v277h-400.1zM70.1 6.6v3.4M140.2 6.6v3.4M207.3 5h5.8l-2.9 5zM210.2 0v10M280.2 6.6v3.4M350.2 6.6v3.4M6.7 74.2h3.4M410.2 74.2h3.4M.2 148.5h9.9M5.1 145.6l5 2.9-5 2.9zM410.2 148.5l5-2.9v5.8z"/>
<path d="M410.2 148.5h9.9M6.7 222.7h3.4M410.2 222.7h3.4M70.1 287v3.4M140.2 287v3.4M210.2 287l2.9 5h-5.8zM210.2 287v10M280.2 287v3.4M350.2 287v3.4"/>
</g>
<g fill="none" stroke="#000" stroke-width=".51">
<path d="M269.8 249.5h40.4M270.1 257h140.1M270.1 242h140.1v45h-140.1zM303.2 257v16M310.2 242v15M350.2 257v30M390.2 257v12M270.1 273h80.1M270.1 265h33.1M350.2 269h60M350.2 263h60M350.2 280.5h60"/>
<path d="M370.2 280.5v6.5M390.2 280.5v6.5"/>
</g>
<g fill="#000" stroke="#000" stroke-width=".3">
<path d="M370.3 58.2l2.1 1.4-.7 .7zM95.6 77.1h1l-.5 2.5zM100.6 68.7l2.4-.5v1zM148.1 68.2l2.5 .5-2.5 .5zM154.5 68.7l2.6-.5v1zM202 68.2l2.6 .5-2.6 .5zM224.5 74.2l.6 2.6h-1zM335.1 70.2l2.1 1.4-.7 .7zM96.1 80.9l.5 2.5h-1zM202.4 93.5h1l-.5 2.5zM202.9 84.5l.5 2.4h-1zM218.2 97.7h.9l-.5 2.5z"/>
<path d="M218.6 80.2l.5 2.5h-.9zM156.6 112.7l2.5-.5v1zM194.1 112.2l2.5 .5-2.5 .5zM224.1 103.8h1l-.6 2.4zM45.6 131.2l.5 2.5h-1zM344.1 154.7l.7 .7-2.1 1.4zM45.1 162.8h1l-.5 2.5zM78.7 177.3l2.6-.5v1zM206.1 176.8l2.4 .5-2.4 .5zM362.4 170.5l.7 .7-2.1 1.4zM52.4 185.1l2.5-.5v1zM206.7 184.6l2.5 .5-2.5 .5z"/>
<path d="M116.5 233l1.5 2.1-2.2-1.4zM129.4 230.3h.9l-.5 2.5zM129.8 235.8l.5 2.5h-.9zM95.7 250.9l2.1-1.4-1.4 2.2zM129.4 259.3h.9l-.5 2.5zM98.5 274.8l2.5-.5v1zM116.1 274.3l2.5 .5-2.5 .5zM119.3 262.5l2.2 1.4-.7 .7z"/>
</g>
<text font-size="9.4" x="172.6" y="24.1">Brazo derecho TV</text>
<g font-size="7.9">
<text x="276.7" y="26.5">ID Ref: 1771</text>
<text x="171.4" y="33.6">CONJUNTO SOLDADO</text>
</g>
<text font-size="6.3" x="194.1" y="41.3">1 UNIDAD</text>
<g font-size="4.7">
<text x="304.6" y="263.9">Brazo derecho pantalla.</text>
<text x="304.6" y="269.3">Silver V25</text>
</g>
<g font-size="4.2">
<text x="34" y="9.6">6</text>
<text x="104" y="9.6">5</text>
<text x="174" y="9.6">4</text>
<text x="244" y="9.6">3</text>
<text x="314" y="9.6">2</text>
<text x="384" y="9.6">1</text>
<text x="6.8" y="38.7">D</text>
<text x="410.6" y="38.7">D</text>
<text x="7" y="112.9">C</text>
<text x="410.8" y="112.9">C</text>
<text x="7" y="187.1">B</text>
<text x="410.8" y="187.1">B</text>
<text x="7" y="261.3">A</text>
<text x="410.8" y="261.3">A</text>
<text x="34" y="290.4">6</text>
<text x="104" y="290.4">5</text>
<text x="174" y="290.4">4</text>
<text x="244" y="290.4">3</text>
<text x="314" y="290.4">2</text>
<text x="384" y="290.4">1</text>
</g>
<g font-size="3.9">
<text x="122.6" y="67.2">250</text>
<text x="176.6" y="67.2">250</text>
<text x="380" y="70.2">1</text>
<text x="94" y="84.1" transform="rotate(-90 94 84.1)">Ø6,6</text>
<text x="346.7" y="84.1">2</text>
<text x="201.3" y="92.2" transform="rotate(-90 201.3 92.2)">58</text>
<text x="217.1" y="93.2" transform="rotate(-90 217.1 93.2)">100</text>
<text x="223" y="93.2" transform="rotate(-90 223 93.2)">160</text>
<text x="173.6" y="111.2">200</text>
<text x="267.1" y="108.1">NOTA: El refuerzo debe quedar soldado con las barras inclinadas como se muestra en</text>
<text x="267.1" y="112.5">el dibujo. No confundir con el refuerzo del lado brazo izquierdo.</text>
<text x="353.3" y="146.6">2</text>
<text x="43.6" y="153.7" transform="rotate(-90 43.6 153.7)">170,27</text>
<text x="371.9" y="161.9">1</text>
<text x="138.2" y="175.2">649,03</text>
<text x="125.3" y="183">783,96</text>
<text x="100.2" y="212.9">Detalle anclaje brazo derecho a estructura central</text>
<text x="107.2" y="221.3" transform="rotate(45 107.2 221.3)">10 THRU</text>
<text x="272.4" y="219.3">ITEM</text>
<text x="286.3" y="219.3">QTY</text>
<text x="308.9" y="219.3">PART NUMBER</text>
<text x="358.2" y="219.3">DESCRIPTION</text>
<text x="393.2" y="219.4">MASS (kg)</text>
<text x="275.5" y="224.6">1</text>
<text x="288.5" y="224.6">1</text>
<text x="297" y="224.6">SIL‐V0025‐SEBRAZI01</text>
<text x="393.2" y="224.6">4,43</text>
<text x="128.3" y="228.9" transform="rotate(-90 128.3 228.9)">15</text>
<text x="275.5" y="229.9">2</text>
<text x="288.5" y="229.9">1</text>
<text x="297" y="229.9">SIL‐V0025‐STEBRAZD01</text>
<text x="393.2" y="229.9">0,73</text>
<text x="128.3" y="251.8" transform="rotate(-90 128.3 251.8)">130</text>
<text x="83" y="261.3" transform="rotate(-45 83 261.3)">10 THRU</text>
<text x="128.5" y="268.6" transform="rotate(45 128.5 268.6)">10 THRU</text>
<text x="103.1" y="272.7">100,55</text>
<text x="358.5" y="274.9">SIL‐V0025‐BRAZD01‐MET01</text>
<text x="359.1" y="278.8">1771</text>
</g>
<g font-size="3.3">
<text x="105.2" y="219.3" transform="rotate(45 105.2 219.3)">⌀</text>
<text x="81" y="263.3" transform="rotate(-45 81 263.3)">⌀</text>
<text x="126.5" y="266.6" transform="rotate(45 126.5 266.6)">⌀</text>
</g>
<g font-size="3.1">
<text x="312.8" y="246.8">Tolerancias para dimensiones lineales y angulares sin indicación individual</text>
<text x="312.8" y="250.4">de tolerancia, según ISO 2768‐1:1989</text>
<text x="312.8" y="254">Zonas de rugosidad no especificada, Ra 3.2</text>
<text x="377.7" y="285.6">A3</text>
<text x="397" y="285.9">1 /4</text>
</g>
<g font-size="2.4">
<text x="271.2" y="244.4">MATERIAL:</text>
<text x="271.3" y="251.9">ACABADO SUPERFICIAL:</text>
<text x="271.8" y="247.5">Steel , mild</text>
<text x="271.3" y="254.6">Negro satinado liso</text>
<text x="271.2" y="259.7">SCALE:</text>
<text x="350.6" y="260.9">DRAWN: Adrián Parro</text>
<text x="391.2" y="260.6">24/02/2014</text>
<text x="350.6" y="267">CHECKED: Antonio García</text>
<text x="391.2" y="266.6">24/02/2014</text>
<text x="350.7" y="271.4">DWG NO:</text>
<text x="350.8" y="276.8">Id. Ref:</text>
<text x="350.8" y="282.8">REV</text>
<text x="371.2" y="282.9">SIZE</text>
<text x="390.9" y="282.9">SHEET</text>
</g>
</svg>
